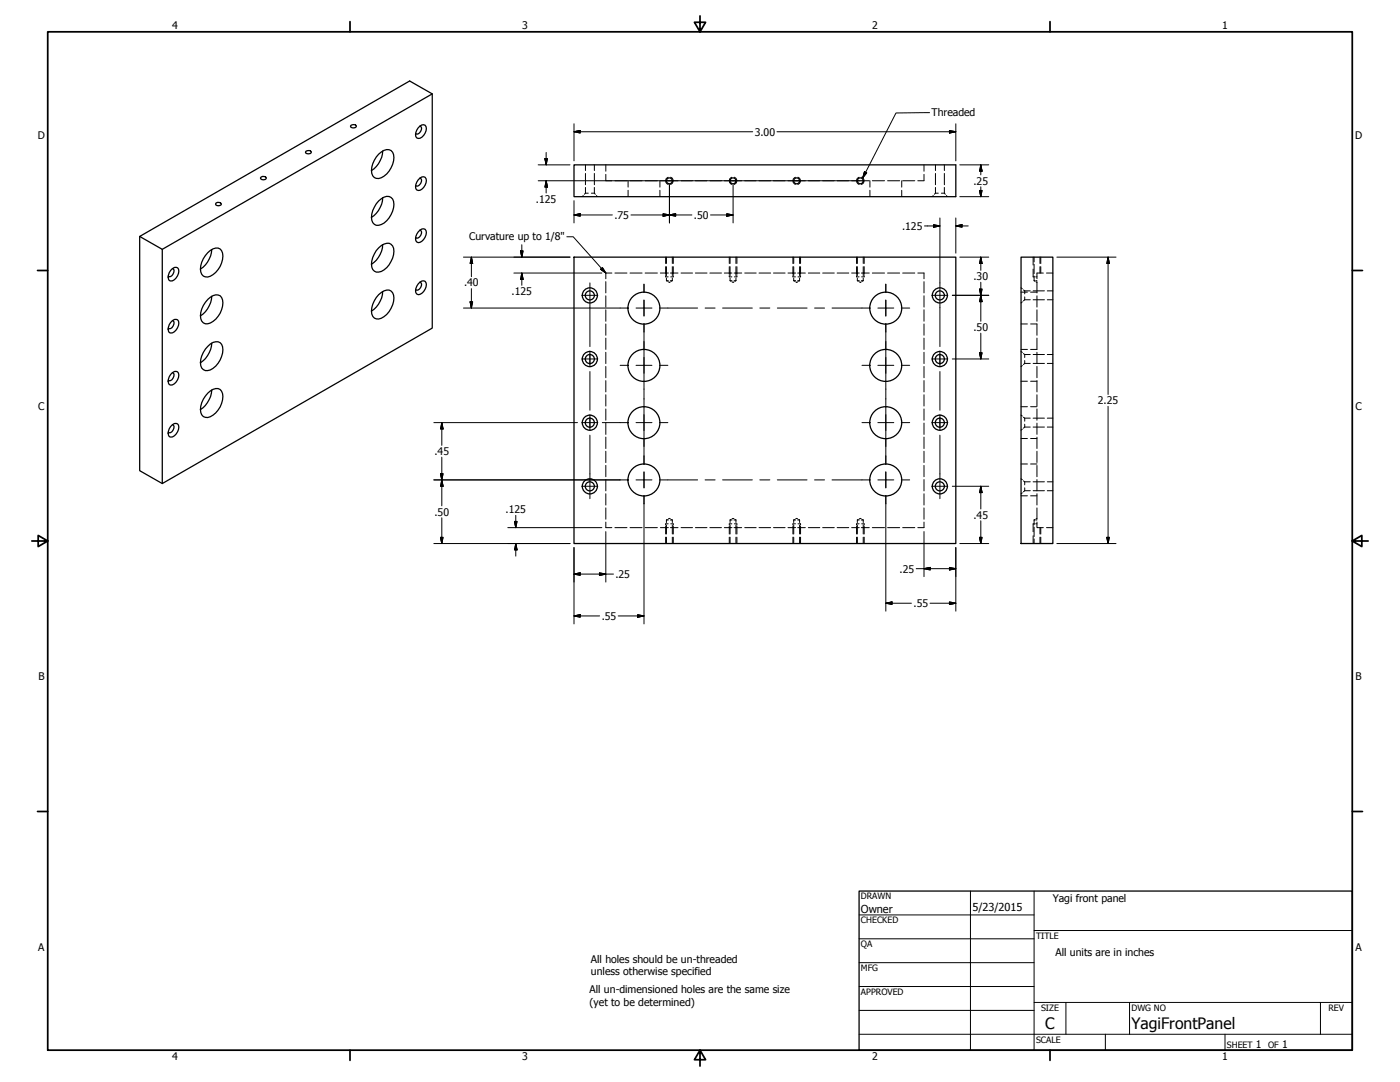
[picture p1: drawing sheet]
<svg xmlns="http://www.w3.org/2000/svg" width="559mm" height="432mm" viewBox="0 0 559 432" stroke-linecap="round" stroke-linejoin="round" font-family="sans-serif">
<!-- layer: Hidden (ANSI) -->
<g fill="none" stroke="#000" stroke-width=".4">
<path d="M232.8 78l-.4 .5M233.7 77.1h1.1M233.7 77.1l-.5 .4M233.7 65.8v2.3M233.7 69.2v4.5M233.7 74.8v2.3M236 77.1h1.2l.4 .4M237.2 65.8v2.3M237.2 69.2v4.5M237.2 74.8v2.3M238.1 78l.3 .5M241.8 65.8v2.5"/>
<path d="M241.8 69.6v2.5h2.4M245.4 72.1h4.9M250.7 72.1v2.6M250.7 75.9v2.6M251.5 72.1h4.8M257.5 72.1h4.9M263.4 72.1v2.6M263.4 75.9v2.6M263.6 72.1h2.4M268.4 72.1h2.2M271.8 72.1h4.6M277.6 72.1h4.6"/>
<path d="M283.3 72.1h4.7M289.1 72.1h2.3M293.8 72.1h2.2M297.2 72.1h4.6M303 72.1h4.6M308.7 72.1h4.7M314.5 72.1h2.3M319.2 72.1h2.2M322.6 72.1h4.6M328.4 72.1h4.6M334.1 72.1h4.7M339.9 72.1h2.3"/>
<path d="M344.6 72.1h2.4M347.2 72.1v2.6M347.2 75.9v2.6M348.2 72.1h4.9M354.3 72.1h4.8M359.9 72.1v2.6M359.9 75.9v2.6M360.3 72.1h4.8M368.8 65.8v2.5M368.8 69.6v2.5h-2.5M372.5 78l-.4 .5M373.4 77.1h1.1"/>
<path d="M373.4 77.1l-.5 .4M373.4 65.8v2.3M373.4 69.2v4.5M373.4 74.8v2.3M375.7 77.1h1.2M376.9 77.1l.4 .4M376.9 65.8v2.3M376.9 69.2v4.5M376.9 74.8v2.3M377.8 78l.3 .5M241.8 112.4v4.5M241.8 118v4.6"/>
<path d="M244.2 109h-2.4v2.3M245.4 109h4.9M251.5 109h4.8M257.5 109h4.9M263.6 109h3.2M265.7 110.5h1M266 102.6v2.6M266 106.4v3.6M266 111v1M266 112l.4 .3M266 112h.8M266.8 112.5l.4 .2 .4-.2"/>
<path d="M267.6 109h3M267.6 112h.8M267.7 110.5h1M268.4 102.6v2.6M268.4 106.4v3.6M268.4 111v1M268.4 112l-.4 .3M271.8 109h4.6M277.6 109h4.6M283.3 109h4.7M289.1 109h3.1M291.1 110.5h1"/>
<path d="M291.4 102.6v2.6M291.4 106.4v3.6M291.4 111v1M291.4 112l.4 .3M291.4 112h.8M292.2 112.5l.4 .2 .4-.2M293 109h3M293 112h.8M293.1 110.5h1M293.8 102.6v2.6M293.8 106.4v3.6M293.8 111v1"/>
<path d="M293.8 112l-.4 .3M297.2 109h4.6M303 109h4.6M308.7 109h4.7M314.5 109h3.1M316.5 110.5h1M316.8 102.6v2.6M316.8 106.4v3.6M316.8 111v1M316.8 112l.4 .3M316.8 112h.8M317.6 112.5l.4 .2 .4-.2"/>
<path d="M318.4 109h3M318.4 112h.8M318.5 110.5h1M319.2 112l-.4 .3M319.2 102.6v2.6M319.2 106.4v3.6M319.2 111v1M322.6 109h4.6M328.4 109h4.6M334.1 109h4.7M339.9 109h3.1M341.9 110.5h1"/>
<path d="M342.2 102.6v2.6M342.2 106.4v3.6M342.2 111v1M342.2 112l.4 .3M342.2 112h.8M343 112.5l.4 .2 .4-.2M343.8 109h3.2M343.8 112h.8M343.9 110.5h1M344.6 112l-.4 .3M344.6 102.6v2.6M344.6 106.4v3.6"/>
<path d="M344.6 111v1M348.2 109h4.9M354.3 109h4.8M360.3 109h4.8M366.3 109h2.5v2.3M368.8 112.4v4.5M368.8 118v4.6M407.5 114.9l.6 .4M407.5 116.6h2.6M408.5 115.7l.5 .4M409 116.1v1.2M409 118.5v1.1"/>
<path d="M409 119.6l-.5 .5M409 119.6h2.2M409 116.1h2.2M411.4 116.6h2.5M412.4 110.5h.5M412.4 119.6h4.5M412.4 116.1h4.5M412.7 112h.4M412.7 102.6v1.9M412.7 105.5v3.7M412.7 110.2v1.8M412.7 112l.4 .3"/>
<path d="M413.4 110.5h.5M413.5 112h.4M413.5 112.5l.4 .2M413.9 112.4v4.5M413.9 118v4.6M415.1 102.6v2.6M415.1 106.4v2.6M416.4 109h-2.5v2.3M417.7 109h2.5M418 119.6h2.2M418 116.1h2.2M241.8 123.6v4.6"/>
<path d="M241.8 129.3v4.5M241.8 134.9v4.5M368.8 123.6v4.6M368.8 129.3v4.5M368.8 134.9v4.5M407.5 129.3h2.6M407.5 139.4h2.6M408.1 120.5l-.6 .4M411.4 129.3h2.5v4.5M413.9 123.6v4.6M413.9 134.9v4.5h-2.5M241.8 140.6v4.5"/>
<path d="M241.8 146.2v4.5M241.8 151.9v4.5M241.8 157.5v4.6M368.8 140.6v4.5M368.8 146.2v4.5M368.8 151.9v4.5M368.8 157.5v4.6M407.5 140.3l.6 .4M407.5 152.1h2.6M408.1 145.9l-.6 .4M408.5 141.1l.5 .4M409 141.5v1.2"/>
<path d="M409 143.9v1.1M409 145l-.5 .5M409 145h2.2M409 141.5h2.2M411.4 152.1h2.5M412.4 145h4.5M412.4 141.5h4.5M413.9 140.6v4.5M413.9 146.2v4.5M413.9 151.9v4.5M413.9 157.5v4.6M418 145h2.2"/>
<path d="M418 141.5h2.2M241.8 163.2v4.5M241.8 168.8v4.6M241.8 174.4v4.6M368.8 163.2v4.5M368.8 168.8v4.6M368.8 174.4v4.6M407.5 165.7l.6 .4M407.5 162.3h2.6M407.5 175h2.6M408.1 171.3l-.6 .4M408.5 166.5l.5 .4"/>
<path d="M409 166.9v1.2M409 169.3v1.1M409 170.4l-.5 .5M409 170.4h2.2M409 166.9h2.2M411.4 162.3h2.5M411.4 175h2.5M412.4 170.4h4.5M412.4 166.9h4.5M413.9 163.2v4.5M413.9 168.8v4.6M413.9 174.4v4.6"/>
<path d="M418 170.4h2.2M418 166.9h2.2M241.8 180.1v4.5M241.8 185.7v4.5M241.8 191.4v4.5M241.8 197v4.5M368.8 180.1v4.5M368.8 185.7v4.5M368.8 191.4v4.5M368.8 197v4.5M407.5 191.1l.6 .4M407.5 185.2h2.6"/>
<path d="M407.5 197.9h2.6M408.1 196.7l-.6 .4M408.5 191.9l.5 .4M409 192.3v1.2M409 194.7v1.1M409 195.8l-.5 .5M409 195.8h2.2M409 192.3h2.2M411.4 185.2h2.5M411.4 197.9h2.5M412.4 195.8h4.5M412.4 192.3h4.5"/>
<path d="M413.9 180.1v4.5M413.9 185.7v4.5M413.9 191.4v4.5M413.9 197v4.5M418 195.8h2.2M418 192.3h2.2M241.8 208.3v2.3h2.4M241.8 202.7v4.5M245.4 210.6h4.9M251.5 210.6h4.8M257.5 210.6h4.9M263.6 210.6h3.2"/>
<path d="M265.7 209h1M266 207.5v1M266 209.5v3.6M266 214.4v2.5M266 207.5h.8M266.4 207.3l-.4 .2M266.8 207.1h.8M267.6 210.6h3M267.6 207.5h.8M267.7 209h1M268 207.3l.4 .2M268.4 207.5v1"/>
<path d="M268.4 209.5v3.6M268.4 214.4v2.5M271.8 210.6h4.6M277.6 210.6h4.6M283.3 210.6h4.7M289.1 210.6h3.1M291.1 209h1M291.4 207.5v1M291.4 209.5v3.6M291.4 214.4v2.5M291.4 207.5h.8M291.8 207.3l-.4 .2"/>
<path d="M292.2 207.1h.8M293 210.6h3M293 207.5h.8M293.1 209h1M293.4 207.3l.4 .2M293.8 207.5v1M293.8 209.5v3.6M293.8 214.4v2.5M297.2 210.6h4.6M303 210.6h4.6M308.7 210.6h4.7M314.5 210.6h3.1"/>
<path d="M316.5 209h1M316.8 207.5v1M316.8 209.5v3.6M316.8 214.4v2.5M316.8 207.5h.8M317.2 207.3l-.4 .2M317.6 207.1h.8M318.4 210.6h3M318.4 207.5h.8M318.5 209h1M318.8 207.3l.4 .2M319.2 207.5v1"/>
<path d="M319.2 209.5v3.6M319.2 214.4v2.5M322.6 210.6h4.6M328.4 210.6h4.6M334.1 210.6h4.7M339.9 210.6h3.1M341.9 209h1M342.2 207.5v1M342.2 209.5v3.6M342.2 214.4v2.5M342.2 207.5h.8M342.6 207.3l-.4 .2"/>
<path d="M343 207.1h.8M343.8 210.6h3.2M343.8 207.5h.8M343.9 209h1M344.2 207.3l.4 .2M344.6 207.5v1M344.6 209.5v3.6M344.6 214.4v2.5M348.2 210.6h4.9M354.3 210.6h4.8M360.3 210.6h4.8M368.8 208.3v2.3h-2.5"/>
<path d="M368.8 202.7v4.5M412.4 209h.5M412.7 207.5h.4M412.7 207.5v1.9M412.7 210.4v3.7M412.7 215.1v1.8M413.1 207.3l-.4 .2M413.4 209h.5M413.5 207.5h.4M413.9 208.3v2.3h2.5M413.9 202.7v4.5M413.9 206.9l-.4 .2"/>
<path d="M415.1 210.6v2.5M415.1 214.4v2.5M417.7 210.6h2.5"/>
</g>
<!-- layer: Hidden Narrow (ANSI) -->
<g fill="none" stroke="#000" stroke-width=".4">
<path d="M266.7 70.7a1.51 1.51 0 0 0-1 1.5 1.51 1.51 0 0 0 1 1.4M267.7 70.7a1.49 1.49 0 0 1 1 1.5 1.49 1.49 0 0 1-1 1.4M292.1 70.7a1.51 1.51 0 0 0-1 1.5 1.51 1.51 0 0 0 1 1.4M293.1 70.7a1.49 1.49 0 0 1 1 1.5 1.49 1.49 0 0 1-1 1.4M317.5 70.7a1.51 1.51 0 0 0-1 1.5 1.51 1.51 0 0 0 1 1.4M318.5 70.7a1.49 1.49 0 0 1 1 1.5 1.49 1.49 0 0 1-1 1.4M342.9 70.7a1.51 1.51 0 0 0-1 1.5 1.51 1.51 0 0 0 1 1.4M343.9 70.7a1.49 1.49 0 0 1 1 1.5 1.49 1.49 0 0 1-1 1.4M265.7 102.6v2.6M265.7 106.4v3.1M265.7 110v.5M268.7 102.6v2.6"/>
<path d="M268.7 106.4v3.1M268.7 110v.5M291.1 102.6v2.6M291.1 106.4v3.1M291.1 110v.5M294.1 102.6v2.6M294.1 106.4v3.1M294.1 110v.5M316.5 102.6v2.6M316.5 106.4v3.1M316.5 110v.5M319.5 102.6v2.6"/>
<path d="M319.5 106.4v3.1M319.5 110v.5M341.9 102.6v2.6M341.9 106.4v3.1M341.9 110v.5M344.9 102.6v2.6M344.9 106.4v3.1M344.9 110v.5M412.4 102.6v3.2M412.4 107.4v3.1M415.4 102.6v2.6M415.4 106.4v2.6"/>
<path d="M265.7 209v.5M265.7 210.1v3M265.7 214.4v2.5M268.7 209v.5M268.7 210.1v3M268.7 214.4v2.5M291.1 209v.5M291.1 210.1v3M291.1 214.4v2.5M294.1 209v.5M294.1 210.1v3M294.1 214.4v2.5"/>
<path d="M316.5 209v.5M316.5 210.1v3M316.5 214.4v2.5M319.5 209v.5M319.5 210.1v3M319.5 214.4v2.5M341.9 209v.5M341.9 210.1v3M341.9 214.4v2.5M344.9 209v.5M344.9 210.1v3M344.9 214.4v2.5"/>
<path d="M412.4 209v3.2M412.4 213.8v3.1M415.4 210.6v2.5M415.4 214.4v2.5"/>
</g>
<!-- layer: Visible (ANSI) -->
<g fill="none" stroke="#000" stroke-width=".51">
<path d="M172.5 37.5l-107.7 62M140.1 50a1.24 1.24 0 0 1 2.1 .6 1.45 1.45 0 0 1-2.3-.2zM166.9 51a1.8 1.8 0 0 1 3.2-.5 4 4 0 0 1-3.2 4.7 1.61 1.61 0 0 1-.9-2.4zM167.6 50.3l.4 .2a2.18 2.18 0 0 1-1.7 3l-.4-.2M104.2 70.7a1.24 1.24 0 0 1 2 .6 1.45 1.45 0 0 1-2.3-.2zM122.2 60.3a1.24 1.24 0 0 1 2 .7 1.45 1.45 0 0 1-2.3-.3zM151.1 61.5a4.3 4.3 0 0 1 5-1.4 5.7 5.7 0 0 1 0 6.9 6.5 6.5 0 0 1-5.9 4.2 3.2 3.2 0 0 1-1.8-4.5 11.1 11.1 0 0 1 2.7-5.2zM152.7 60.3a9.9 9.9 0 0 1-4.4 7.8M152.7 78.9a9.9 9.9 0 0 1-4.4 7.8M167.6 71.1l1.5-.6a1.66 1.66 0 0 1 1 2.5 3.1 3.1 0 0 1-3.7 2.8 3.6 3.6 0 0 1 1.2-4.7zM167.6 71.1l.4 .2a2.18 2.18 0 0 1-1.7 3l-.4-.3M229.1 65.8h152.4v12.7h-152.4z"/>
<path d="M266 72.1h2.4M291.4 72.1h2.4M316.8 72.1h2.4M342.2 72.1h2.4M55.8 94.4v93.4l9 5.2 107.7-62.1v-93.4l-9-5.2-107.7 62.1 9 5.1v93.5M84.5 99.6a10.2 10.2 0 0 1-4.5 7.8M86.2 81a1.31 1.31 0 0 1 2.1 .7 1.45 1.45 0 0 1-2.3-.3zM151.1 98.9a4.3 4.3 0 0 1 5-1.4 5.6 5.6 0 0 1 0 6.8 6.4 6.4 0 0 1-5.9 4.3 3.2 3.2 0 0 1-1.8-4.5 11.1 11.1 0 0 1 2.7-5.2zM151.1 80.2a4.2 4.2 0 0 1 5-1.4 5.6 5.6 0 0 1 0 6.9 6.4 6.4 0 0 1-5.9 4.2 3.4 3.4 0 0 1-1.8-4.5 11.9 11.9 0 0 1 2.7-5.2zM152.7 97.7a9.9 9.9 0 0 1-4.4 7.8M166.9 92.5a1.8 1.8 0 0 1 3.2-.4 4.1 4.1 0 0 1-3.2 4.7 1.7 1.7 0 0 1-.9-2.4zM167.6 91.8l.4 .3a2.18 2.18 0 0 1-1.7 3l-.4-.3"/>
<path d="M68.1 107.9a1.84 1.84 0 0 1 3.1-.5 4.1 4.1 0 0 1-3.1 4.7 1.69 1.69 0 0 1-.9-2.4zM68.8 107.2l.5 .2a2.29 2.29 0 0 1-1.8 3l-.4-.2M82.9 119.5a4.3 4.3 0 0 1 5-1.5 5.9 5.9 0 0 1 0 7 6.9 6.9 0 0 1-5.9 4.2 3.3 3.3 0 0 1-1.9-4.5 10.5 10.5 0 0 1 2.8-5.2zM82.9 100.8a4.3 4.3 0 0 1 5-1.4 5.9 5.9 0 0 1 0 6.9 6.7 6.7 0 0 1-5.9 4.2 2.78 2.78 0 0 1-2-3.1 9.6 9.6 0 0 1 2.9-6.6zM84.5 118.2a10.2 10.2 0 0 1-4.5 7.8M151.1 117.6a4.3 4.3 0 0 1 5-1.5 5.7 5.7 0 0 1 0 7 6.5 6.5 0 0 1-5.9 4.2 3.2 3.2 0 0 1-1.8-4.5 11.1 11.1 0 0 1 2.7-5.2zM152.7 116.3a9.9 9.9 0 0 1-4.4 7.8M166.9 113.3a1.8 1.8 0 0 1 3.2-.5 4.1 4.1 0 0 1-3.2 4.8 1.7 1.7 0 0 1-.9-2.5zM167.6 112.6l.4 .2a2.18 2.18 0 0 1-1.7 3l-.4-.2M229.1 102.6h152.4v114.3h-152.4zM407.5 102.6h12.7v114.3h-12.7zM68.1 128.7a1.84 1.84 0 0 1 3.1-.6 4.1 4.1 0 0 1-3.1 4.8 1.69 1.69 0 0 1-.9-2.4z"/>
<path d="M68.8 128l.5 .1a2.29 2.29 0 0 1-1.8 3.1l-.4-.3M82.9 138.2a3.5 3.5 0 0 1 5.6-.8 8.5 8.5 0 0 1-5.6 10.5 2.61 2.61 0 0 1-2.9-3.2 9.7 9.7 0 0 1 2.9-6.5zM84.5 137a10.2 10.2 0 0 1-4.5 7.8M68.1 149.4a1.84 1.84 0 0 1 3.1-.5 4.1 4.1 0 0 1-3.1 4.8 1.69 1.69 0 0 1-.9-2.4zM68.8 148.7l.5 .3a2.27 2.27 0 0 1-1.8 3l-.4-.3M82.9 156.9a4.3 4.3 0 0 1 5-1.5 5.9 5.9 0 0 1 0 7 6.7 6.7 0 0 1-5.9 4.2 2.78 2.78 0 0 1-2-3.2 9.6 9.6 0 0 1 2.9-6.5zM84.5 155.6a10.2 10.2 0 0 1-4.5 7.8M68.8 169.5l1.5-.5a1.61 1.61 0 0 1 .9 2.4 3.1 3.1 0 0 1-3.6 2.8 3.8 3.8 0 0 1 1.2-4.7zM68.8 169.5l.5 .2a2.27 2.27 0 0 1-1.8 3l-.4-.2M376.9 168.7a1.81 1.81 0 0 0-2.5-1.7 1.81 1.81 0 0 0-.4 3.1 1.81 1.81 0 0 0 2.9-.9v-.5"/>
<circle cx="267.2" cy="72.2" r="1.17"/>
<circle cx="292.6" cy="72.2" r="1.17"/>
<circle cx="318" cy="72.2" r="1.17"/>
<circle cx="343.4" cy="72.2" r="1.17"/>
<circle cx="235.4" cy="117.9" r="1.81"/>
<circle cx="235.4" cy="117.9" r="3"/>
<circle cx="375.1" cy="117.9" r="1.81"/>
<circle cx="375.1" cy="117.9" r="3"/>
<circle cx="257" cy="123" r="6.4"/>
<circle cx="353.5" cy="123" r="6.4"/>
<circle cx="235.4" cy="143.3" r="1.81"/>
<circle cx="235.4" cy="143.3" r="3"/>
<circle cx="257" cy="145.8" r="6.4"/>
<circle cx="353.5" cy="145.8" r="6.4"/>
<circle cx="375.1" cy="143.3" r="1.81"/>
<circle cx="375.1" cy="143.3" r="3"/>
<circle cx="235.4" cy="168.7" r="1.81"/>
<circle cx="235.4" cy="168.7" r="3"/>
<circle cx="257" cy="168.7" r="6.4"/>
<circle cx="353.5" cy="168.7" r="6.4"/>
<circle cx="375.1" cy="168.7" r="3"/>
<circle cx="235.4" cy="194.1" r="1.81"/>
<circle cx="235.4" cy="194.1" r="3"/>
<circle cx="257" cy="191.5" r="6.4"/>
<circle cx="353.5" cy="191.5" r="6.4"/>
<circle cx="375.1" cy="194.1" r="1.81"/>
<circle cx="375.1" cy="194.1" r="3"/>
</g>
<!-- layer: Border (ANSI) -->
<g fill="none" stroke="#000" stroke-width=".7">
<path d="M19 12.7h520.8v406.4h-520.8zM139.7 8.6v4.1M279.4 6.3v6.4l-2.2-3.8h4.4l-2.2 3.8M419.1 8.6v4.1M15 107.9h4M539.8 107.9h4M12.7 215.9h6.3l-3.8-2.2v4.4l3.8-2.2M539.8 215.9l3.8 2.2v-4.4l-3.8 2.2h6.3M15 323.8h4M539.8 323.8h4M139.7 419.1v4.1M279.4 419.1l2.2 3.8h-4.4l2.2-3.8v6.3"/>
<path d="M419.1 419.1v4.1"/>
</g>
<!-- layer: Title (ANSI) -->
<g fill="none" stroke="#000" stroke-width=".4">
<path d="M387.3 355.6v63.5M412.7 355.6v63.5M342.9 365.1h69.8M342.9 374.6h69.8M412.7 371.3h127.1M342.9 384.2h69.8M342.9 393.7h69.8M342.9 412.7h196.9M342.9 403.2h69.8M412.7 400h127.1M425.4 400v12.7M441.2 412.7v6.4"/>
<path d="M450.8 400v12.7M488.9 412.7v6.4M527 400v12.7"/>
</g>
<path d="M342.9 355.6h196.9v63.5h-196.9z" fill="none" stroke="#000" stroke-width=".51"/>
<!-- layer: Dimension (ANSI) -->
<g fill="none" stroke="#000" stroke-width=".4">
<path d="M229.1 52.6l2.5-.5v1zM229.1 52.6h71.3M229.1 49.4v14.8M310.1 52.6h71.4M379 52.1l2.5 .5-2.5 .5zM381.5 49.4v14.8M214.8 65.8h12.7M214.8 72.1h128.2M217.5 63.3h1l-.5 2.5zM218 72.1l.5 2.6h-1zM218 60.8v5M218 72.1v4.9"/>
<path d="M267.2 73.7v15.3M292.6 73.7v15.3M383.1 78.5h11.6M383.1 65.8h11.6M391 76h1l-.5 2.5zM391.5 65.8l.5 2.5h-1zM391.5 65.8v4M391.5 74.5v4M208.3 97.7v4.9M229.1 85.8l2.5-.5v1zM229.1 80.1v8.9M229.1 85.8h15.3"/>
<path d="M251.8 85.8h24.4M264.7 85.3l2.5 .5-2.5 .5zM267.2 85.8l2.5-.5v1zM283.6 85.8h9M290.1 85.3l2.5 .5-2.5 .5zM369 90.2h6.2M372.6 89.7l2.6 .5-2.6 .5zM375.2 87v25.9M381.5 90.2l2.5-.5v1zM381.5 87v14M381.5 90.2h5M185 102.6h42.5"/>
<path d="M188.2 102.6l.5 2.6h-1.1zM188.2 102.6v7.8M188.2 115.2v7.7M205.1 109h35.1M207.8 100.1h1l-.5 2.5zM208.3 109l.5 2.5h-1zM208.3 109v4.9M380.1 117.9h14.6M383.1 102.6h11.6M391 115.4h1l-.5 2.5zM391.5 102.6l.5 2.6h-1zM391.5 117.9l.5 2.5h-1z"/>
<path d="M391.5 102.6v5.3M391.5 112.6v15.6M421.8 102.6h23.7M442.3 102.6l.5 2.6h-1zM442.3 102.6v54.8M185 122.9h50.3M187.6 120.5h1.1l-.5 2.4zM235.5 122.9h12M391.5 133v10.3M380.1 143.3h14.6M391 140.8h1l-.5 2.5zM173.2 168.7h57.3"/>
<path d="M176.3 168.7l.5 2.5h-1zM176.3 168.7v9M240.4 168.7h7.1M442.3 162.2v54.7M173.2 191.5h62.1M175.8 189h1l-.5 2.5zM176.3 191.5l.5 2.6h-1zM176.3 182.4v19.5M235.5 191.5h12M380.1 194.1h14.6M391.5 194.1l.5 2.5h-1zM391.5 194.1v9"/>
<path d="M173.2 216.9h54.3M175.8 214.4h1l-.5 2.5zM176.3 206.6v10.3M202.7 210.6h37.5M205.4 208.1h1l-.5 2.5zM205.9 216.9l.5 2.6h-1zM205.9 205.7v4.9M205.9 216.9v5M229.1 218.5v30.5M241.8 212.2v20.1M257 201v48M353.6 201v42.9"/>
<path d="M368.8 212.2v17.9M381.5 218.5v25.4M383.1 216.9h11.6M391 214.4h1l-.5 2.5zM391.5 207.8v9.1M421.8 216.9h23.7M441.8 214.4h1l-.5 2.5zM229.1 229.1l2.5-.5v1zM229.1 229.1h15.8M239.3 228.6l2.5 .5-2.5 .5zM365.7 226.9h15.8M368.8 226.9l2.5-.5v1.1z"/>
<path d="M379 226.4l2.5 .5-2.5 .6zM229.1 245.8l2.5-.5v1zM229.1 245.8h10.2M246.8 245.8h10.2M254.5 245.3l2.5 .5-2.5 .5zM353.6 240.7l2.4-.5v1zM353.6 240.7h10.2M371.2 240.7h10.3M379 240.2l2.5 .5-2.5 .5z"/>
</g>
<g fill="#000" stroke="#000" stroke-width=".4">
<path d="M229.1 52.6l2.5-.5zM229.1 52.6l2.5-.5v1zM379 53.1l2.5-.5zM379 52.1l2.5 .5-2.5 .5zM217.5 63.3l.5 2.5zM217.5 63.3h1l-.5 2.5zM218 72.1l.5 2.6zM218 72.1l.5 2.6h-1zM391 76l.5 2.5zM391 76h1l-.5 2.5zM391.5 65.8l.5 2.5zM391.5 65.8l.5 2.5h-1z"/>
<path d="M229.1 85.8l2.5-.5zM229.1 85.8l2.5-.5v1zM264.7 86.3l2.5-.5zM264.7 85.3l2.5 .5-2.5 .5zM267.2 85.8l2.5-.5zM267.2 85.8l2.5-.5v1zM290.1 86.3l2.5-.5zM290.1 85.3l2.5 .5-2.5 .5zM372.6 90.7l2.6-.5zM372.6 89.7l2.6 .5-2.6 .5zM381.5 90.2l2.5-.5zM381.5 90.2l2.5-.5v1z"/>
<path d="M188.2 102.6l.5 2.6zM188.2 102.6l.5 2.6h-1.1zM207.8 100.1l.5 2.5zM207.8 100.1h1l-.5 2.5zM208.3 109l.5 2.5zM208.3 109l.5 2.5h-1zM391 115.4l.5 2.5zM391 115.4h1l-.5 2.5zM391.5 102.6l.5 2.6zM391.5 102.6l.5 2.6h-1zM442.3 102.6l.5 2.6zM442.3 102.6l.5 2.6h-1z"/>
<path d="M187.6 120.5l.6 2.4zM187.6 120.5h1.1l-.5 2.4zM391.5 117.9l.5 2.5zM391.5 117.9l.5 2.5h-1zM391 140.8l.5 2.5zM391 140.8h1l-.5 2.5zM176.3 168.7l.5 2.5zM176.3 168.7l.5 2.5h-1zM175.8 189l.5 2.5zM175.8 189h1l-.5 2.5zM176.3 191.5l.5 2.6zM176.3 191.5l.5 2.6h-1z"/>
<path d="M391.5 194.1l.5 2.5zM391.5 194.1l.5 2.5h-1zM175.8 214.4l.5 2.5zM175.8 214.4h1l-.5 2.5zM205.4 208.1l.5 2.5zM205.4 208.1h1l-.5 2.5zM205.9 216.9l.5 2.6zM205.9 216.9l.5 2.6h-1zM391 214.4l.5 2.5zM391 214.4h1l-.5 2.5zM441.8 214.4l.5 2.5zM441.8 214.4h1l-.5 2.5z"/>
<path d="M229.1 229.1l2.5-.5zM229.1 229.1l2.5-.5v1zM239.3 229.6l2.5-.5zM239.3 228.6l2.5 .5-2.5 .5zM368.8 226.9l2.5-.5zM368.8 226.9l2.5-.5v1.1zM379 227.5l2.5-.6zM379 226.4l2.5 .5-2.5 .6zM229.1 245.8l2.5-.5zM229.1 245.8l2.5-.5v1zM254.5 246.3l2.5-.5zM254.5 245.3l2.5 .5-2.5 .5z"/>
<path d="M353.6 240.7l2.4-.5zM353.6 240.7l2.4-.5v1zM379 241.2l2.5-.5zM379 240.2l2.5 .5-2.5 .5z"/>
</g>
<!-- layer: Center Mark (ANSI) -->
<g fill="none" stroke="#000" stroke-width=".4">
<path d="M232.3 117.9h6.3M257 113.4v3.4M257 119.8v6.3M353.6 113.4v3.4M353.6 119.8v6.3M372 117.9h6.3M257 129.2v3.3M257 136.3v3.3M353.6 129.2v3.3M353.6 136.3v3.3M232.3 143.3h6.3M235.5 140.1v6.3"/>
<path d="M247.5 145.8h3.3M253.9 145.8h6.3M257 142.6v6.4M257 152v3.3M257 159.1v3.4M263.2 145.8h3.4M344 145.8h3.3M350.4 145.8h6.3M353.6 142.6v6.4M353.6 152v3.3M353.6 159.1v3.4M359.7 145.8h3.4"/>
<path d="M372 143.3h6.3M375.2 140.1v6.3M232.3 168.7h6.3M235.5 165.5v6.3M247.5 168.7h3.3M253.9 168.7h6.3M257 165.5v6.3M257 174.9v3.3M263.2 168.7h3.4M344 168.7h3.3M350.4 168.7h6.3M353.6 165.5v6.3"/>
<path d="M353.6 174.9v3.3M359.7 168.7h3.4M372 168.7h6.3M375.2 165.5v6.3M232.3 194.1h6.3M257 182v3.4M257 188.3v6.4M257 197.7v3.3M353.6 182v3.4M353.6 188.3v6.4M353.6 197.7v3.3M372 194.1h6.3"/>
</g>
<!-- layer: Centerline (ANSI) -->
<g fill="none" stroke="#000" stroke-width=".4">
<path d="M235.5 112.9v25.4M257 113.4v3.4M257 119.8v6.3M353.6 113.4v3.4M353.6 119.8v6.3M375.2 112.9v25.4M247.5 122.9h3.3M253.9 122.9h6.3M257 129.2v23.1M263.2 122.9h15.2M281.4 122.9h4M288.4 122.9h11.9"/>
<path d="M303.3 122.9h4M310.3 122.9h11.8M325.1 122.9h4M332.1 122.9h15.2M350.4 122.9h6.3M353.6 129.2v23.1M359.7 122.9h3.4M235.5 141.3v4M235.5 148.3v15.4M257 155.3v4M353.6 155.3v4M375.2 141.3v4"/>
<path d="M375.2 148.3v15.4M235.5 166.7v4M235.5 173.7v25.3M257 162.2v23.2M353.6 162.2v23.2M375.2 166.7v4M375.2 173.7v25.3M247.5 191.5h3.3M253.9 191.5h6.3M257 188.3v6.4M257 197.7v3.3M263.2 191.5h15.2"/>
<path d="M281.4 191.5h4M288.4 191.5h11.9M303.3 191.5h4M310.3 191.5h11.8M325.1 191.5h4M332.1 191.5h15.2M350.4 191.5h6.3M353.6 188.3v6.4M353.6 197.7v3.3M359.7 191.5h3.4"/>
</g>
<!-- layer: Symbol (ANSI) -->
<path d="M371 45l-13.4 .1-13.2 25.9M345.1 68.5l.8 .5-1.5 2zM226.3 94.5h2.5l13 14.5M239.7 107.4l.8-.6 1.3 2.2z" fill="none" stroke="#000" stroke-width=".4"/>
<path d="M345.1 68.5l-.7 2.5zM345.1 68.5l.8 .5-1.5 2zM239.7 107.4l2.1 1.6zM239.7 107.4l.8-.6 1.3 2.2z" fill="#000" stroke="#000" stroke-width=".4"/>
<g font-size="6.3">
<text x="417.2" y="410.6">C</text>
<text x="451.6" y="410.7">YagiFrontPanel</text>
</g>
<g font-size="4.4">
<text x="343.7" y="364.3">Owner</text>
<text x="388.1" y="363.7">5/23/2015</text>
</g>
<g font-size="4.2">
<text x="68.7" y="11.7">4</text>
<text x="208.4" y="11.7">3</text>
<text x="348.1" y="11.7">2</text>
<text x="487.8" y="11.7">1</text>
<text x="371.9" y="46.5">Threaded</text>
<text x="15.1" y="55.5">D</text>
<text x="301.2" y="54.1">3.00</text>
<text x="540.9" y="55.5">D</text>
<text x="388.6" y="73.7">.25</text>
<text x="213.9" y="81">.125</text>
<text x="245.2" y="87.2">.75</text>
<text x="277" y="87.3">.50</text>
<text x="187.3" y="95.6">Curvature up to 1/8&quot;</text>
<text x="360" y="91.7">.125</text>
<text x="388.6" y="111.8">.30</text>
<text x="185.2" y="114.3">.40</text>
<text x="204.2" y="117.8">.125</text>
<text x="388.6" y="132.1">.50</text>
<text x="438.2" y="161.3">2.25</text>
<text x="15.2" y="163.4">C</text>
<text x="541" y="163.4">C</text>
<text x="173.4" y="181.6">.45</text>
<text x="173.4" y="205.7">.50</text>
<text x="201.8" y="204.9">.125</text>
<text x="388.6" y="207">.45</text>
<text x="245.6" y="230.6">.25</text>
<text x="359.1" y="228.5">.25</text>
<text x="364.6" y="242.2">.55</text>
<text x="240.2" y="247.3">.55</text>
<text x="15.3" y="271.4">B</text>
<text x="541.1" y="271.4">B</text>
<text x="420.2" y="359.9">Yagi front panel</text>
<text x="15.2" y="379.3">A</text>
<text x="421.3" y="381.6">All units are in inches</text>
<text x="541" y="379.3">A</text>
<text x="235.8" y="384.1">All holes should be un-threaded</text>
<text x="235.8" y="389.1">unless otherwise specified</text>
<text x="235.3" y="396.4">All un-dimensioned holes are the same size</text>
<text x="235.3" y="401.4">(yet to be determined)</text>
<text x="501.3" y="418.3">1</text>
<text x="511.8" y="418.3">1</text>
<text x="68.7" y="423.2">4</text>
<text x="208.4" y="423.2">3</text>
<text x="348.1" y="423.2">2</text>
<text x="487.8" y="423.2">1</text>
</g>
<g font-size="3.5">
<text x="343.7" y="358.9">DRAWN</text>
<text x="343.7" y="368.5">CHECKED</text>
<text x="413.5" y="374.6">TITLE</text>
<text x="343.7" y="378">QA</text>
<text x="343.7" y="387.5">MFG</text>
<text x="343.7" y="397.1">APPROVED</text>
<text x="415.5" y="403.4">SIZE</text>
<text x="451.6" y="403.4">DWG NO</text>
<text x="530.3" y="403.4">REV</text>
<text x="413.5" y="416.1">SCALE</text>
<text x="489.7" y="418.3">SHEET</text>
<text x="506.2" y="418.3">OF</text>
</g>
</svg>
